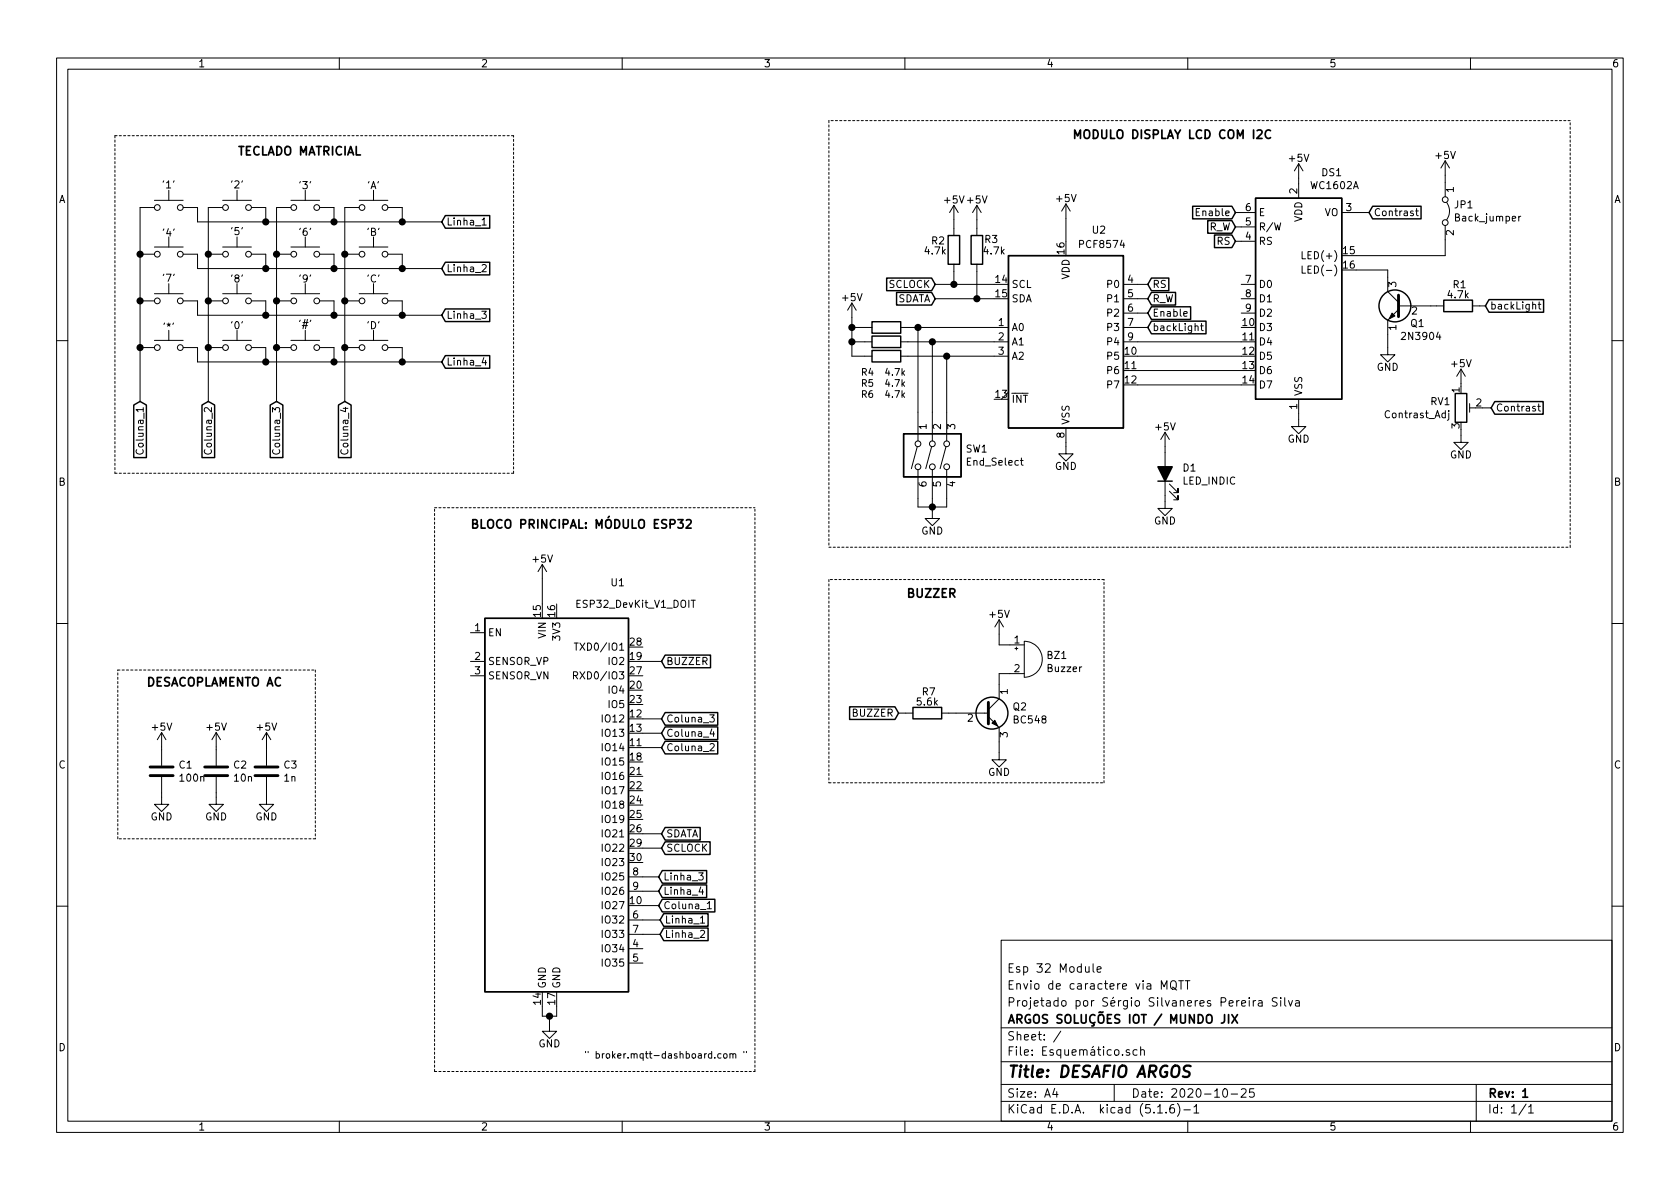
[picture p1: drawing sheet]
<svg xmlns="http://www.w3.org/2000/svg" width="297mm" height="210mm" viewBox="0 0 297 210" stroke-linecap="round" stroke-linejoin="round" font-family="sans-serif">
<g fill="none" stroke="#000" stroke-width=".18">
<path d="M10 10.3h277v189.9h-277zM12 12.2h273v186.1h-273zM60 10.3v1.9M110 10.3v1.9M160 10.3v1.9M210 10.3v1.9M260 10.3v1.9M27.3 35.4h5.1M27.3 36.7h-2.5v34.3M29.8 33.6v1.8M32.4 36.7h2.5v2.5h43.2M39.4 35.4h5"/>
<path d="M39.4 36.7h-2.6v34.3M41.9 33.6v1.8M44.4 36.7h2.6v2.5M51.4 35.4h5.1M51.4 36.7h-2.5v34.3M54 33.6v1.8M56.5 36.7h2.6v2.5M63.5 35.4h5.1M63.5 36.7h-2.5v34.3M66 33.6v1.8M68.6 36.7h2.5v2.5M85.2 38.9l.4-.4v1.3"/>
<path d="M85.2 39.8h.8M168.7 36.3v5.4M168.7 36.3l-.8 1.3M168.7 36.3l.7 1.3M172.7 36.3l-.7 1.3M172.7 36.3v5.4M172.7 36.3l.8 1.3M188.5 36.1v6.6M188.5 36.1l-.8 1.2M188.5 36.1l.7 1.2M218.4 37.6h3.6M229.6 29l-.7 1.2"/>
<path d="M229.6 29v6M229.6 29l.8 1.2M237.2 37.6h4.9M250.3 37.3h.5M250.5 36.9v1.1l.3 .1M255.5 28.4l-.7 1.3M255.5 28.4v6.4M255.5 39.9v5.3h-15.7M255.5 28.4l.8 1.3M255.8 35.8a2.53 2.53 0 0 1 0 3.1M268.5 38.2v.9M268.9 38.2l-.4 .3"/>
<path d="M24.8 53.2h2.5M24.8 45h2.5M27.3 51.9h5.1M27.3 43.7h5.1M29.8 41.9v1.8M29.8 50.2v1.7M29.8 58.4v1.8M32.4 53.2h2.5v2.5h43.2M32.4 45h2.5v2.5h43.2M36.8 53.2h2.6M36.8 45h2.6M39.4 51.9h5"/>
<path d="M39.4 43.7h5M41.9 41.9v1.8M41.9 50.2v1.7M41.9 58.4v1.8M44.4 53.2h2.6v2.5M44.4 45h2.6v2.5M48.9 53.2h2.5M48.9 45h2.5M51.4 51.9h5.1M51.4 43.7h5.1M54 41.9v1.8M54 50.2v1.7"/>
<path d="M54 58.4v1.8M56.5 53.2h2.6v2.5M56.5 45h2.6v2.5M61 53.2h2.5M61 45h2.5M63.5 51.9h5.1M63.5 43.7h5.1M66 41.9v1.8M66 50.2v1.7M66 58.4v1.8M68.6 53.2h2.5v2.5M68.6 45h2.5v2.5"/>
<path d="M85.2 55h.8l-.5 .5 .4 .1 .1 .5-.3 .2-.5-.1M85.2 46.9l.5-.1 .3 .3-.8 1h.8M150.6 57.9h3.6M150.6 53.6v9.4h3.6M150.6 53.6l-.7 1.3M150.6 53.6l.8 1.3M159.3 57.9h19M162.3 57.9v20.1M165.4 50.3h10.4M165.4 52.8h10.4M168.7 46.7v3.6M172.7 46.7v6.1"/>
<path d="M198.6 57.9h4.3M198.6 50.3h4.3M198.6 52.8h4.3M198.6 55.4h4.3M209.3 55.5l.6-.1v-.3h-.4l-.2 .2 .1 .6h.5M212.3 57.6h.5M212.4 57.2v1.1l.4 .2M218.4 42.7h3.6M218.4 40.1h3.6M219.5 50.3h2.5M219.5 52.8h2.5M219.5 55.4h2.5"/>
<path d="M230.2 44.5v1.3h.6M230.2 47v1.3h.6M239.8 47.7h5.6v3.9l1.9 1.9M247.3 54.7l-1.9 1.9v6.1h1.2l-1.2 1.3-1.3-1.3h1.3M247.3 54.1h8M260.3 54.1h2.3M272 53.8h.4M272.1 53.4v1.1l.3 .2M10 60.2h2M24.2 79.5a.6 .6 0 0 0 .4 .8 .6 .6 0 0 0 .7-.5l-.1-.3M24.8 61.5h2.5M27.3 60.2h5.1"/>
<path d="M32.4 61.5h2.5v2.5h43.2M36.2 79.5a.6 .6 0 0 0 .5 .8 .6 .6 0 0 0 .7-.5l-.1-.3M36.8 61.5h2.6M39.4 60.2h5M44.4 61.5h2.6v2.5M48.3 79.5a.6 .6 0 0 0 .4 .8 .6 .6 0 0 0 .8-.5l-.2-.3M48.9 61.5h2.5M51.4 60.2h5.1M56.5 61.5h2.6v2.5M60.4 79.5a.6 .6 0 0 0 .4 .8 .6 .6 0 0 0 .7-.5l-.1-.3M61 61.5h2.5M63.5 60.2h5.1"/>
<path d="M68.6 61.5h2.5v2.5M85.5 63.2l-.3 .9h.8M85.9 63.7v.9M150.6 60.4h3.6M158.2 65.2h.8l-.5 1.2M158.2 67.1h.8l-.5 1.2M158.2 69.1h.8l-.5 1.2M159.3 60.4h19M159.3 63h19M159.5 65.2v1.2M159.5 67.1v1.2M159.5 69.1v1.2"/>
<path d="M159.6 65.9l.3 .5M159.6 67.9l.3 .4M159.6 69.8l.3 .5M159.9 65.6l-.4 .4M159.9 67.5l-.4 .5M159.9 69.5l-.4 .4M162.2 79l-1.1 3.9M164.7 79l-1 3.9M164.8 60.4v17.6M167.3 79l-1.1 3.9M167.4 63v15M188.5 75.7v4.6h1.2l-1.2 1.2-1.3-1.2h1.3"/>
<path d="M198.6 60.4h20.9M201.2 63h18.3M201.2 65.5h18.3M201.2 68.1h18.3M206 76.4v13.5h1.3l-1.3 1.3-1.3-1.3h1.3M206 76.4l-.8 1.3M206 76.4l.8 1.3M229.6 70.6v4.8h1.3l-1.3 1.3-1.3-1.3h1.3M256.2 73v1.1l-.3 .2M256.2 72.6v.1M258.3 75.9v2.3h1.3l-1.3 1.3-1.3-1.3h1.3M258.3 65.3l-.7 1.2"/>
<path d="M258.3 65.3v3M258.3 65.3l.8 1.2M259.8 71.4v1.5M259.8 72.1h1.1M262.1 72.1h1.6M271.9 71.9h.5M272.1 71.4v1.1l.3 .2M285 60.2h2M95.9 99.8l-.8 1.3M95.9 99.8v7M95.9 99.8l.7 1.3M162.3 83.1v6.6h5.1v-6.6"/>
<path d="M164.8 83.1v8.6h1.3l-1.3 1.3-1.2-1.3h1.2M180.4 81.4h.5M180.6 81v1.1l.3 .2M206.8 86.9l1.5 1.5v-.8v.8h-.8M206.8 85.6l1.5 1.5v-.7v.7h-.8M10 110.3h2M83.2 111.9h2.5M83.2 117h2.5M83.2 119.5h2.5M101.4 119.5l.6-.1 .1-.2v-.3l-.2-.1h-.5v1.3M101.5 113.7h.7M101.7 119.5l.4 .6"/>
<path d="M101.9 113.7v1.3M113.7 117h3.3M122.2 106.1h.7M176.7 109.6l-.8 1.3M176.7 109.6v4.4h4.4M176.7 109.6l.7 1.3M179.5 114.7h.5M179.7 114.4v.5M181.1 113.4a3.2 3.2 0 0 1 3.2 3.2 3.2 3.2 0 0 1-3.2 3.2zM181.1 119.1h-4.4v4.5l-1.9 1.9M285 110.3h2M28.6 137.4v4.8h1.2l-1.2 1.3-1.3-1.3h1.3"/>
<path d="M28.6 129.5l-.8 1.3M28.6 129.5v5.9M28.6 129.5l.7 1.3M38.2 137.4v4.8h1.3l-1.3 1.3-1.2-1.3h1.2M38.2 129.5l-.7 1.3M38.2 129.5v5.9M38.2 129.5l.8 1.3M47.1 137.4v4.8h1.3l-1.3 1.3-1.3-1.3h1.3M47.1 129.5l-.7 1.3M47.1 129.5v5.9M47.1 129.5l.8 1.3M113.7 132.2h3.3"/>
<path d="M113.7 127.1h3.3M113.7 129.7h3.3M125.5 126.4h.8l-.4 .5 .3 .1 .1 .5-.3 .2-.5-.1M125.6 131.6l.4-.1 .3 .3-.8 1h.8M125.9 128.9l-.3 .9h.7M126.2 129.4v.8M158.9 126.1h2.5M166.5 126.1h8.3M174.8 126.7l1.9 1.9v5.8h1.2l-1.2 1.2-1.3-1.2h1.3M111.1 155.1h5.4M111.1 157.6h5.4M113.7 150h3.3"/>
<path d="M113.7 147.4h3.3M123.5 154.4h.8l-.4 .4 .4 .2v.4l-.2 .2-.6-.1M123.9 156.8l-.3 .9h.8M124.2 157.3v.9M125 159.8l.4-.4v1.3M10 160.2h2M95.9 177.9v1.8h2.5v-1.8M97.2 179.7v2.7h1.2l-1.2 1.2-1.3-1.2h1.3M111.1 167.8h2.6M111.1 170.3h2.6M111.1 162.7h5.6M111.1 165.2h5.6"/>
<path d="M113.7 160.1h2.8M123.9 162.3l.3-.3v1.2M123.9 164.6l.4-.1 .3 .4-.8 .9h.8M123.9 163.2h.7M125 160.7h.8M177 166.3h108v32h-108zM193.3 170.4v1.3l.2 .2M194 171.4l.7-.1-.1-.3-.4-.1-.2 .2 .1 .8h.5M205.3 174.9v-1.5l.5 1.1 .5-1.1v1.5M207 173.7l.3-.3a.53 .53 0 0 1 .7 .5v.5a.51 .51 0 0 1-.8 .4 1.05 1.05 0 0 1-.2-1.1zM207.3 174.6l.8 .5M208.4 173.4h.8"/>
<path d="M208.8 173.4v1.5M209.5 173.4h.9M210 173.4v1.5M220.9 176.4v.2M220.9 176.9v1M221.6 176.9v1M222 176.9l-.4 .3M222.5 177h.6l.1 .9M223.2 177.3l-.5 .1a.29 .29 0 0 0-.3 .2 .29 .29 0 0 0 .3 .3l.5-.1M225.8 176.5l-.6-.1-.3 .3 .1 .3 .7 .4v.4a.62 .62 0 0 1-.8 0M226.4 176.4v.2M226.4 176.9v1"/>
<path d="M227.2 176.4v1.3l.2 .2M227.8 176.9l.4 1 .3-1M229.1 177h.6v.9M229.7 177.3l-.5 .1-.2 .2 .1 .2 .1 .1 .5-.1M285 160.2h2M60 198.3v1.9M110 198.3v1.9M126.4 187v.1M127.5 186.4l-.4-.1-.2 .3 .1 .5h.5M128 186.4l.2-.1 .3 .1-.1 .7-.4-.1zM129.1 186.4h.4l.1 .7M129.1 186.3v.8"/>
<path d="M129.6 186.5l.1-.2 .3 .1 .1 .7M131.5 185.9v.3M132 185.9v.3M160 198.3v1.9M177 194.8h108M177 191.8h108M177 187.8h108M177 181.8h108M186.5 192.5l-.4 1h1M186.8 193v1M187.6 182.3l-1.3 2M197 191.8v3"/>
<path d="M199.7 185.7a.37 .37 0 0 0-.6 .1l.1 .2 .5 .2 .1 .1-.3 .3-.4-.1M201 185.7l-.4-.1-.3 .3 .1 .6 .2 .1 .4-.1M201.7 185.7h.1a.37 .37 0 0 1 .5 .1v.8M201.7 185.1v1.5M204.7 196.8h.8M206.2 196.7v.1M207.5 195.3a.59 .59 0 0 0-.7 .7v.5l.2 .2 .4 .1 .2-.1 .1-.5-.2-.2-.4-.1-.3 .3M208.2 195.1a1.71 1.71 0 0 1 0 2.3M209.3 196.3h1.2M210 198.3v1.9M211.1 195.8l.4-.5v1.5M211.1 196.8h.9"/>
<path d="M216.3 192.7l.4-.2a.94 .94 0 0 1 0 1.5 .79 .79 0 0 1-.4-1.3zM217.7 193.5h1.1M219.5 192.7l.2-.2h.3l.3 .2v.3v.2l-.9 .8h.9M221.7 192.5h-.7l-.1 .7 .2-.1 .5 .1 .2 .2-.1 .5-.2 .1-.6-.1M260 198.3v1.9M261 191.8v6.5M269.8 195.2l-1.2 2M270.3 195.8l.4-.5v1.5M270.3 196.8h.8"/>
<circle cx="27.8" cy="36.7" r=".51"/>
<circle cx="31.9" cy="36.7" r=".51"/>
<circle cx="39.9" cy="36.7" r=".51"/>
<circle cx="43.9" cy="36.7" r=".51"/>
<circle cx="51.9" cy="36.7" r=".51"/>
<circle cx="56" cy="36.7" r=".51"/>
<circle cx="64" cy="36.7" r=".51"/>
<circle cx="68.1" cy="36.7" r=".51"/>
<circle cx="255.5" cy="35.3" r=".51"/>
<circle cx="255.5" cy="39.4" r=".51"/>
<circle cx="27.8" cy="53.2" r=".51"/>
<circle cx="27.8" cy="45" r=".51"/>
<circle cx="31.9" cy="53.2" r=".51"/>
<circle cx="31.9" cy="45" r=".51"/>
<circle cx="39.9" cy="53.2" r=".51"/>
<circle cx="39.9" cy="45" r=".51"/>
<circle cx="43.9" cy="45" r=".51"/>
<circle cx="43.9" cy="53.2" r=".51"/>
<circle cx="51.9" cy="45" r=".51"/>
<circle cx="51.9" cy="53.2" r=".51"/>
<circle cx="56" cy="45" r=".51"/>
<circle cx="56" cy="53.2" r=".51"/>
<circle cx="64" cy="53.2" r=".51"/>
<circle cx="64" cy="45" r=".51"/>
<circle cx="68.1" cy="45" r=".51"/>
<circle cx="68.1" cy="53.2" r=".51"/>
<circle cx="27.8" cy="61.5" r=".51"/>
<circle cx="31.9" cy="61.5" r=".51"/>
<circle cx="39.9" cy="61.5" r=".51"/>
<circle cx="43.9" cy="61.5" r=".51"/>
<circle cx="51.9" cy="61.5" r=".51"/>
<circle cx="56" cy="61.5" r=".51"/>
<circle cx="64" cy="61.5" r=".51"/>
<circle cx="68.1" cy="61.5" r=".51"/>
<circle cx="162.3" cy="78.5" r=".51"/>
<circle cx="164.8" cy="78.5" r=".51"/>
<circle cx="167.4" cy="78.5" r=".51"/>
<circle cx="162.3" cy="82.5" r=".51"/>
<circle cx="164.8" cy="82.5" r=".51"/>
<circle cx="167.4" cy="82.5" r=".51"/>
</g>
<path d="M224.6 23.1a.72 .72 0 0 0-1 .5 .72 .72 0 0 0 .8 .9l.2-.2M119.9 91.9h.9l-.5 .6h.2l.3 .2-.1 .5-.2 .2h-.4l-.2-.2M121.4 92l.5-.1 .2 .1 .1 .3-.9 1.1h.9M216.5 179.4v1.1a.47 .47 0 0 1-.5 .4M217.2 179.4v1.5M217.8 179.4l1 1.5M218.8 179.4l-1 1.5M269.2 193l.5-.5v1.5M269.2 194h.9" fill="none" stroke="#000" stroke-width=".3"/>
<path d="M210.5 188.5l-.3-.1-.7 .1a.47 .47 0 0 0-.2 .5 .47 .47 0 0 0 .4 .4l.3 .1a.48 .48 0 0 1 .3 .5 .48 .48 0 0 1-.4 .4l-.8-.1" fill="none" stroke="#000" stroke-width=".41"/>
<g fill="none" stroke="#000" stroke-width=".25">
<path d="M78.7 38.1h7.9v2.3h-7.9l-.6-1.2zM210.9 36.5h6.9l.6 1.1-.6 1.1h-6.9zM213.5 39h4.3l.6 1.1-.6 1.1h-4.3zM222 35h15.2v35.6h-15.2zM242.7 36.5h8.6v2.2h-8.6l-.6-1.1zM78.7 46.4h7.9v2.2h-7.9l-.6-1.1zM78.7 54.6h7.9v2.3h-7.9l-.6-1.2zM154.2 56.9h5.1v2h-5.1zM154.2 59.4h5.1v2.1h-5.1zM156.8 49.2h7.9l.7 1.1-.7 1.1h-7.9zM158.5 51.7h6.2l.7 1.1-.7 1.1h-6.2zM167.6 41.7h2.1v5h-2.1z"/>
<path d="M171.7 41.7h2v5h-2zM178.3 45.2h20.3v30.5h-20.3zM203.6 51.7h4.2v2.2h-4.2l-.7-1.1zM203.6 56.8h9.6v2.2h-9.6l-.7-1.1zM203.6 54.2h6.9v2.3h-6.9l-.7-1.1zM203.6 49.2h3.1v2.2h-3.1l-.7-1.1zM214.7 41.5h3.1l.6 1.2-.6 1.1h-3.1zM255.3 53.1h5v2h-5zM263.3 53h9.6v2.2h-9.6l-.7-1.1zM23.6 71.6l1.2-.6 1.1 .6v9.3h-2.3zM35.7 71.6l1.1-.6 1.1 .6v9.3h-2.2zM47.8 71.6l1.1-.6 1.1 .6v9.3h-2.2z"/>
<path d="M59.8 71.6l1.2-.6 1.1 .6v9.3h-2.3zM78.7 62.9h7.9v2.2h-7.9l-.6-1.1zM154.2 62h5.1v2h-5.1zM159.8 76.7h10.1v7.6h-10.1zM257.3 69.6h2v5.1h-2zM264.3 71h8.5v2.2h-8.5l-.6-1.1zM204.7 85.1h2.6M85.7 109.3h25.4v66.1h-25.4zM117.6 115.8h8v2.3h-8l-.6-1.1zM117.6 128.5h9.3v2.3h-9.3l-.6-1.1zM117.6 126h9.3v2.2h-9.3l-.6-1.1zM117.6 131.1h9.3v2.2h-9.3l-.6-1.1z"/>
<path d="M150.2 125h8l.7 1.1-.7 1.1h-8zM161.4 125.1h5.1v2h-5.1zM117.1 159h9.3v2.3h-9.3l-.6-1.2zM117.1 153.9h7.8v2.3h-7.8l-.6-1.1zM117.1 156.5h7.8v2.2h-7.8l-.6-1.1zM117.6 146.3h6.2v2.3h-6.2l-.6-1.2zM117.6 148.9h8v2.2h-8l-.6-1.1zM117.3 161.6h7.9v2.2h-7.9l-.6-1.1zM117.3 164.1h7.9v2.2h-7.9l-.6-1.1z"/>
<circle cx="246.6" cy="54.1" r="2.82"/>
<circle cx="175.4" cy="126.1" r="2.82"/>
</g>
<g fill="#000" stroke="#000" stroke-width=".25">
<path d="M204.7 82.5h2.6l-1.3 2.6z"/>
<circle cx="47" cy="39.2" r=".51"/>
<circle cx="59.1" cy="39.2" r=".51"/>
<circle cx="71.1" cy="39.2" r=".51"/>
<circle cx="24.8" cy="53.2" r=".51"/>
<circle cx="24.8" cy="45" r=".51"/>
<circle cx="36.8" cy="45" r=".51"/>
<circle cx="36.8" cy="53.2" r=".51"/>
<circle cx="47" cy="55.7" r=".51"/>
<circle cx="47" cy="47.5" r=".51"/>
<circle cx="48.9" cy="45" r=".51"/>
<circle cx="48.9" cy="53.2" r=".51"/>
<circle cx="59.1" cy="47.5" r=".51"/>
<circle cx="59.1" cy="55.7" r=".51"/>
<circle cx="61" cy="45" r=".51"/>
<circle cx="61" cy="53.2" r=".51"/>
<circle cx="71.1" cy="47.5" r=".51"/>
<circle cx="71.1" cy="55.7" r=".51"/>
<circle cx="150.6" cy="57.9" r=".51"/>
<circle cx="162.3" cy="57.9" r=".51"/>
<circle cx="168.7" cy="50.3" r=".51"/>
<circle cx="172.7" cy="52.8" r=".51"/>
<circle cx="24.8" cy="61.5" r=".51"/>
<circle cx="36.8" cy="61.5" r=".51"/>
<circle cx="47" cy="64" r=".51"/>
<circle cx="48.9" cy="61.5" r=".51"/>
<circle cx="59.1" cy="64" r=".51"/>
<circle cx="61" cy="61.5" r=".51"/>
<circle cx="71.1" cy="64" r=".51"/>
<circle cx="150.6" cy="60.4" r=".51"/>
<circle cx="164.8" cy="60.4" r=".51"/>
<circle cx="167.4" cy="63" r=".51"/>
<circle cx="164.8" cy="89.7" r=".51"/>
<circle cx="97.2" cy="179.7" r=".51"/>
</g>
<path d="M247.3 52.2v3.8M26.5 137.2h4.1M26.5 135.6h4.1M36.2 137.2h4.1M36.2 135.6h4.1M45.1 137.2h4M45.1 135.6h4M174.8 124.2v3.8" fill="none" stroke="#000" stroke-width=".51"/>
<path d="M246.1 55.4l.5 .5-1 .5zM175.4 127.9l.5-.5 .5 1z" fill="#000" stroke="#000" stroke-width=".18"/>
<g fill="none" stroke="#000" stroke-width=".18" stroke-dasharray=".4 .4">
<path d="M20.3 24v59.7M90.8 24h-70.5M146.6 21.3v75.5M277.6 21.3h-131M20.3 83.7h70.5M76.8 89.8h56.7M90.8 83.7v-59.7M146.6 96.8h131M277.6 96.8v-75.5M20.8 118.5h35M55.8 118.5v29.8M146.6 102.5v35.9"/>
<path d="M195.2 102.5h-48.6M146.6 138.4h48.6M195.2 138.4v-35.9M20.8 148.3v-29.8M55.8 148.3h-35M76.8 189.5v-99.7M76.8 189.5h56.7M133.5 189.5v-99.7"/>
</g>
<text font-size="2.8" x="178" y="190.5">Title: DESAFIO ARGOS</text>
<g font-size="2.1">
<text x="41.9" y="27.5">TECLADO MATRICIAL</text>
<text x="189.5" y="24.6">MODULO DISPLAY LCD COM I2C</text>
<text x="83.1" y="93.5">BLOCO PRINCIPAL: MÓDULO ESP32</text>
<text x="160.1" y="105.7">BUZZER</text>
<text x="25.8" y="121.4">DESACOPLAMENTO AC</text>
<text x="178" y="172">Esp 32 Module</text>
<text x="178" y="178">Projetado por Sérgio Silvaneres Pereira Silva</text>
<text x="178" y="175">Envio de caractere via MQTT</text>
<text x="178" y="184">Sheet: /</text>
<text x="178" y="181">ARGOS SOLUÇÕES IOT / MUNDO JIX</text>
<text x="178" y="186.7">File: Esquemático.sch</text>
<text x="178" y="196.9">KiCad E.D.A. kicad (5.1.6)-1</text>
<text x="178" y="194.1">Size: A4</text>
<text x="200" y="194.1">Date: 2020-10-25</text>
<text x="263" y="194.1">Rev: 1</text>
<text x="263" y="196.9">Id: 1/1</text>
</g>
<g font-size="1.8">
<text x="35" y="11.9">1</text>
<text x="85" y="11.9">2</text>
<text x="135" y="11.9">3</text>
<text x="185" y="11.9">4</text>
<text x="235" y="11.9">5</text>
<text x="285" y="11.9">6</text>
<text x="228" y="28.6">+5V</text>
<text x="253.9" y="28.1">+5V</text>
<text x="10.4" y="35.9">A</text>
<text x="28.9" y="33.3">'1'</text>
<text x="41" y="33.3">'2'</text>
<text x="53.1" y="33.4">'3'</text>
<text x="65" y="33.4">'A'</text>
<text x="167.1" y="36">+5V +5V</text>
<text x="186.9" y="35.7">+5V</text>
<text x="229.4" y="34.3" transform="rotate(-90 229.4 34.3)">2</text>
<text x="231.9" y="33.4">WC1602A</text>
<text x="233.8" y="31.2">DS1</text>
<text x="257" y="34" transform="rotate(-90 257 34)">1</text>
<text x="285.4" y="35.9">A</text>
<text x="28.9" y="41.8">'4'</text>
<text x="41" y="41.6">'5'</text>
<text x="53.1" y="41.7">'6'</text>
<text x="65" y="41.7">'B'</text>
<text x="78.9" y="39.9">Linha_1</text>
<text x="193.2" y="41.3">U2</text>
<text x="211.9" y="38.2">Enable</text>
<text x="213.7" y="40.8">R_W</text>
<text x="220.2" y="39.9">5</text>
<text x="220.2" y="37.3">6</text>
<text x="222.5" y="40.8">R/W</text>
<text x="222.5" y="38.2">E</text>
<text x="230.3" y="39.3" transform="rotate(-90 230.3 39.3)">VDD</text>
<text x="234.2" y="38.2">VO</text>
<text x="238" y="37.3">3</text>
<text x="242.8" y="38.2">Contrast</text>
<text x="257" y="41.6" transform="rotate(-90 257 41.6)">2</text>
<text x="257.2" y="36.8">JP1</text>
<text x="257.5" y="39.2">Back_jumper</text>
<text x="163.6" y="45">4.7k</text>
<text x="164.7" y="43.2">R2</text>
<text x="174" y="45">4.7k</text>
<text x="174.1" y="43">R3</text>
<text x="188.2" y="44.9" transform="rotate(-90 188.2 44.9)">16</text>
<text x="191.1" y="43.9">PCF8574</text>
<text x="215.2" y="43.3">RS</text>
<text x="220.2" y="42.4">4</text>
<text x="222.5" y="43.3">RS</text>
<text x="231" y="45.8">LED(+)</text>
<text x="237.5" y="45">15</text>
<text x="237.5" y="47.5">16</text>
<text x="28.9" y="49.8">'7'</text>
<text x="41" y="50">'8'</text>
<text x="53.1" y="50">'9'</text>
<text x="65" y="50">'C'</text>
<text x="78.9" y="48.1">Linha_2</text>
<text x="149" y="53.3">+5V</text>
<text x="157.1" y="50.9">SCLOCK</text>
<text x="158.5" y="53.5">SDATA</text>
<text x="176.1" y="50">14</text>
<text x="176.1" y="52.6">15</text>
<text x="178.8" y="50.9">SCL</text>
<text x="178.8" y="53.5">SDA</text>
<text x="189.1" y="49.4" transform="rotate(-90 189.1 49.4)">VDD</text>
<text x="196" y="50.9">P0</text>
<text x="196" y="53.5">P1</text>
<text x="199.4" y="50">4</text>
<text x="199.4" y="52.6">5</text>
<text x="203.7" y="53.5">R_W</text>
<text x="203.7" y="50.9">RS</text>
<text x="220.2" y="50">7</text>
<text x="220.2" y="52.6">8</text>
<text x="222.5" y="50.9">D0</text>
<text x="222.5" y="53.5">D1</text>
<text x="231.4" y="48.4">LED(-)</text>
<text x="246.9" y="50.8" transform="rotate(-90 246.9 50.8)">3</text>
<text x="256.1" y="52.8">4.7k</text>
<text x="256.9" y="51">R1</text>
<text x="29.1" y="58.5">'*'</text>
<text x="41" y="58.2">'0'</text>
<text x="53.1" y="58">'#'</text>
<text x="65" y="58.2">'D'</text>
<text x="78.9" y="56.4">Linha_3</text>
<text x="176.6" y="57.7">1</text>
<text x="178.8" y="58.5">A0</text>
<text x="196" y="56">P2</text>
<text x="196" y="58.5">P3</text>
<text x="199.4" y="55.1">6</text>
<text x="199.4" y="57.7">7</text>
<text x="203.7" y="58.5">backLight</text>
<text x="203.7" y="56">Enable</text>
<text x="219.8" y="57.7">10</text>
<text x="220.2" y="55.1">9</text>
<text x="222.5" y="58.5">D3</text>
<text x="222.5" y="56">D2</text>
<text x="246.9" y="58.4" transform="rotate(-90 246.9 58.4)">1</text>
<text x="249.5" y="57.8">Q1</text>
<text x="249.6" y="55.6">2</text>
<text x="263.4" y="54.7">backLight</text>
<text x="78.9" y="64.6">Linha_4</text>
<text x="176.6" y="60.2">2</text>
<text x="176.6" y="62.7">3</text>
<text x="178.8" y="61.1">A1</text>
<text x="178.8" y="63.6">A2</text>
<text x="196" y="63.6">P5</text>
<text x="196" y="61.1">P4</text>
<text x="198.9" y="62.7">10</text>
<text x="198.9" y="65.3">11</text>
<text x="199.4" y="60.2">9</text>
<text x="219.8" y="60.2">11</text>
<text x="219.8" y="62.7">12</text>
<text x="219.8" y="65.3">13</text>
<text x="222.5" y="61.1">D4</text>
<text x="222.5" y="63.6">D5</text>
<text x="243.4" y="65.6">GND</text>
<text x="248.2" y="60.1">2N3904</text>
<text x="256.7" y="64.9">+5V</text>
<text x="176.1" y="70.4">13</text>
<text x="178.8" y="71.2">INT</text>
<text x="196" y="66.2">P6</text>
<text x="196" y="68.7">P7</text>
<text x="198.9" y="67.8">12</text>
<text x="219.8" y="67.8">14</text>
<text x="222.5" y="66.2">D6</text>
<text x="222.5" y="68.7">D7</text>
<text x="230.3" y="70.1" transform="rotate(-90 230.3 70.1)">VSS</text>
<text x="253" y="71.6">RV1</text>
<text x="258.1" y="69.4" transform="rotate(-90 258.1 69.4)">1</text>
<text x="261" y="71.9">2</text>
<text x="163.8" y="75.9" transform="rotate(-90 163.8 75.9)">1</text>
<text x="166.4" y="75.9" transform="rotate(-90 166.4 75.9)">2</text>
<text x="168.9" y="75.9" transform="rotate(-90 168.9 75.9)">3</text>
<text x="188.2" y="77.4" transform="rotate(-90 188.2 77.4)">8</text>
<text x="189.1" y="75.2" transform="rotate(-90 189.1 75.2)">VSS</text>
<text x="204.4" y="76.1">+5V</text>
<text x="229.4" y="72.4" transform="rotate(-90 229.4 72.4)">1</text>
<text x="245" y="74">Contrast_Adj</text>
<text x="258.1" y="75.8" transform="rotate(-90 258.1 75.8)">3</text>
<text x="264.4" y="72.8">Contrast</text>
<text x="25.4" y="79.7" transform="rotate(-90 25.4 79.7)">Coluna_1</text>
<text x="37.5" y="79.7" transform="rotate(-90 37.5 79.7)">Coluna_2</text>
<text x="49.5" y="79.7" transform="rotate(-90 49.5 79.7)">Coluna_3</text>
<text x="61.6" y="79.7" transform="rotate(-90 61.6 79.7)">Coluna_4</text>
<text x="170.8" y="80">SW1</text>
<text x="171.1" y="82.3">End_Select</text>
<text x="186.5" y="83.1">GND</text>
<text x="209.2" y="83.4">D1</text>
<text x="227.7" y="78.3">GND</text>
<text x="256.4" y="81.1">GND</text>
<text x="10.4" y="85.9">B</text>
<text x="163.8" y="86.1" transform="rotate(-90 163.8 86.1)">6</text>
<text x="166.4" y="86.1" transform="rotate(-90 166.4 86.1)">5</text>
<text x="168.9" y="86.1" transform="rotate(-90 168.9 86.1)">4</text>
<text x="209.1" y="85.7">LED_INDIC</text>
<text x="285.4" y="85.9">B</text>
<text x="162.9" y="94.5">GND</text>
<text x="204" y="92.8">GND</text>
<text x="94.3" y="99.5">+5V</text>
<text x="102.2" y="107.5">ESP32_DevKit_V1_DOIT</text>
<text x="108.1" y="103.7">U1</text>
<text x="84" y="111.6">1</text>
<text x="86.2" y="112.5">EN</text>
<text x="95.6" y="109" transform="rotate(-90 95.6 109)">15</text>
<text x="96.5" y="112.8" transform="rotate(-90 96.5 112.8)">VIN</text>
<text x="98.2" y="109" transform="rotate(-90 98.2 109)">16</text>
<text x="99.1" y="113" transform="rotate(-90 99.1 113)">3V3</text>
<text x="175.1" y="109.3">+5V</text>
<text x="179.3" y="113.8">1</text>
<text x="84" y="116.7">2</text>
<text x="84" y="119.2">3</text>
<text x="86.2" y="117.6">SENSOR_VP</text>
<text x="102.7" y="115.1">TXD0/IO1</text>
<text x="107.8" y="117.6">IO2</text>
<text x="111.4" y="116.7">19</text>
<text x="111.4" y="119.2">27</text>
<text x="111.4" y="114.2">28</text>
<text x="117.8" y="117.6">BUZZER</text>
<text x="179.3" y="118.9">2</text>
<text x="185.2" y="116.5">BZ1</text>
<text x="185.3" y="118.8">Buzzer</text>
<text x="86.2" y="120.1">SENSOR_VN</text>
<text x="102.6" y="120.1">RXD0/IO3</text>
<text x="107.8" y="122.7">IO4</text>
<text x="107.8" y="125.2">IO5</text>
<text x="111.4" y="121.8">20</text>
<text x="111.4" y="124.3">23</text>
<text x="162.2" y="124.8">5.6k</text>
<text x="163.1" y="123">R7</text>
<text x="178.2" y="122.8" transform="rotate(-90 178.2 122.8)">1</text>
<text x="179.1" y="125.6">Q2</text>
<text x="27" y="129.2">+5V</text>
<text x="36.6" y="129.2">+5V</text>
<text x="45.5" y="129.2">+5V</text>
<text x="106.8" y="127.8">IO12</text>
<text x="106.8" y="130.3">IO13</text>
<text x="111.4" y="131.9">11</text>
<text x="111.4" y="126.9">12</text>
<text x="111.4" y="129.4">13</text>
<text x="117.8" y="130.3">Coluna_4</text>
<text x="117.8" y="127.8">Coluna_3</text>
<text x="150.9" y="126.7">BUZZER</text>
<text x="171.1" y="127.6">2</text>
<text x="178.2" y="130.4" transform="rotate(-90 178.2 130.4)">3</text>
<text x="179.4" y="127.9">BC548</text>
<text x="10.4" y="135.9">C</text>
<text x="31.7" y="135.9">C1</text>
<text x="41.4" y="135.9">C2</text>
<text x="50.2" y="135.9">C3</text>
<text x="106.8" y="132.8">IO14</text>
<text x="106.8" y="135.4">IO15</text>
<text x="106.8" y="137.9">IO16</text>
<text x="111.4" y="134.5">18</text>
<text x="111.4" y="137">21</text>
<text x="117.8" y="132.8">Coluna_2</text>
<text x="174.7" y="137.2">GND</text>
<text x="285.4" y="135.9">C</text>
<text x="32" y="138.2">100n</text>
<text x="41.5" y="138.2">10n</text>
<text x="50.3" y="138.2">1n</text>
<text x="106.8" y="140.5">IO17</text>
<text x="106.8" y="143">IO18</text>
<text x="111.4" y="139.6">22</text>
<text x="111.4" y="142.1">24</text>
<text x="26.6" y="145.1">GND</text>
<text x="36.3" y="145.1">GND</text>
<text x="45.2" y="145.1">GND</text>
<text x="106.8" y="145.5">IO19</text>
<text x="106.8" y="148.1">IO21</text>
<text x="111.4" y="144.6">25</text>
<text x="111.4" y="147.2">26</text>
<text x="111.4" y="149.7">29</text>
<text x="117.8" y="148.1">SDATA</text>
<text x="106.8" y="150.6">IO22</text>
<text x="106.8" y="153.2">IO23</text>
<text x="106.8" y="155.7">IO25</text>
<text x="111.4" y="152.3">30</text>
<text x="111.9" y="154.8">8</text>
<text x="117.2" y="155.7">Linha_3</text>
<text x="117.8" y="150.6">SCLOCK</text>
<text x="106.8" y="160.8">IO27</text>
<text x="106.8" y="158.2">IO26</text>
<text x="111.4" y="159.9">10</text>
<text x="111.9" y="157.3">9</text>
<text x="117.2" y="160.8">Coluna_1</text>
<text x="117.2" y="158.2">Linha_4</text>
<text x="106.8" y="163.3">IO32</text>
<text x="106.8" y="165.9">IO33</text>
<text x="111.9" y="167.5">4</text>
<text x="111.9" y="162.4">6</text>
<text x="111.9" y="165">7</text>
<text x="117.5" y="163.3">Linha_1</text>
<text x="117.5" y="165.9">Linha_2</text>
<text x="106.8" y="168.4">IO34</text>
<text x="106.8" y="170.9">IO35</text>
<text x="111.9" y="170">5</text>
<text x="95.6" y="177.6" transform="rotate(-90 95.6 177.6)">14</text>
<text x="96.5" y="174.9" transform="rotate(-90 96.5 174.9)">GND</text>
<text x="98.2" y="177.6" transform="rotate(-90 98.2 177.6)">17</text>
<text x="99.1" y="174.9" transform="rotate(-90 99.1 174.9)">GND</text>
<text x="10.4" y="185.9">D</text>
<text x="95.2" y="185.2">GND</text>
<text x="285.4" y="185.9">D</text>
<text x="35" y="199.9">1</text>
<text x="85" y="199.9">2</text>
<text x="135" y="199.9">3</text>
<text x="185" y="199.9">4</text>
<text x="235" y="199.9">5</text>
<text x="285" y="199.9">6</text>
</g>
<g font-size="1.7">
<text x="152.1" y="66.4">R4 4.7k</text>
<text x="152.1" y="68.4">R5 4.7k</text>
<text x="152.1" y="70.4">R6 4.7k</text>
<text x="103.3" y="187.2">&quot; broker.mqtt-dashboard.com &quot;</text>
</g>
</svg>
